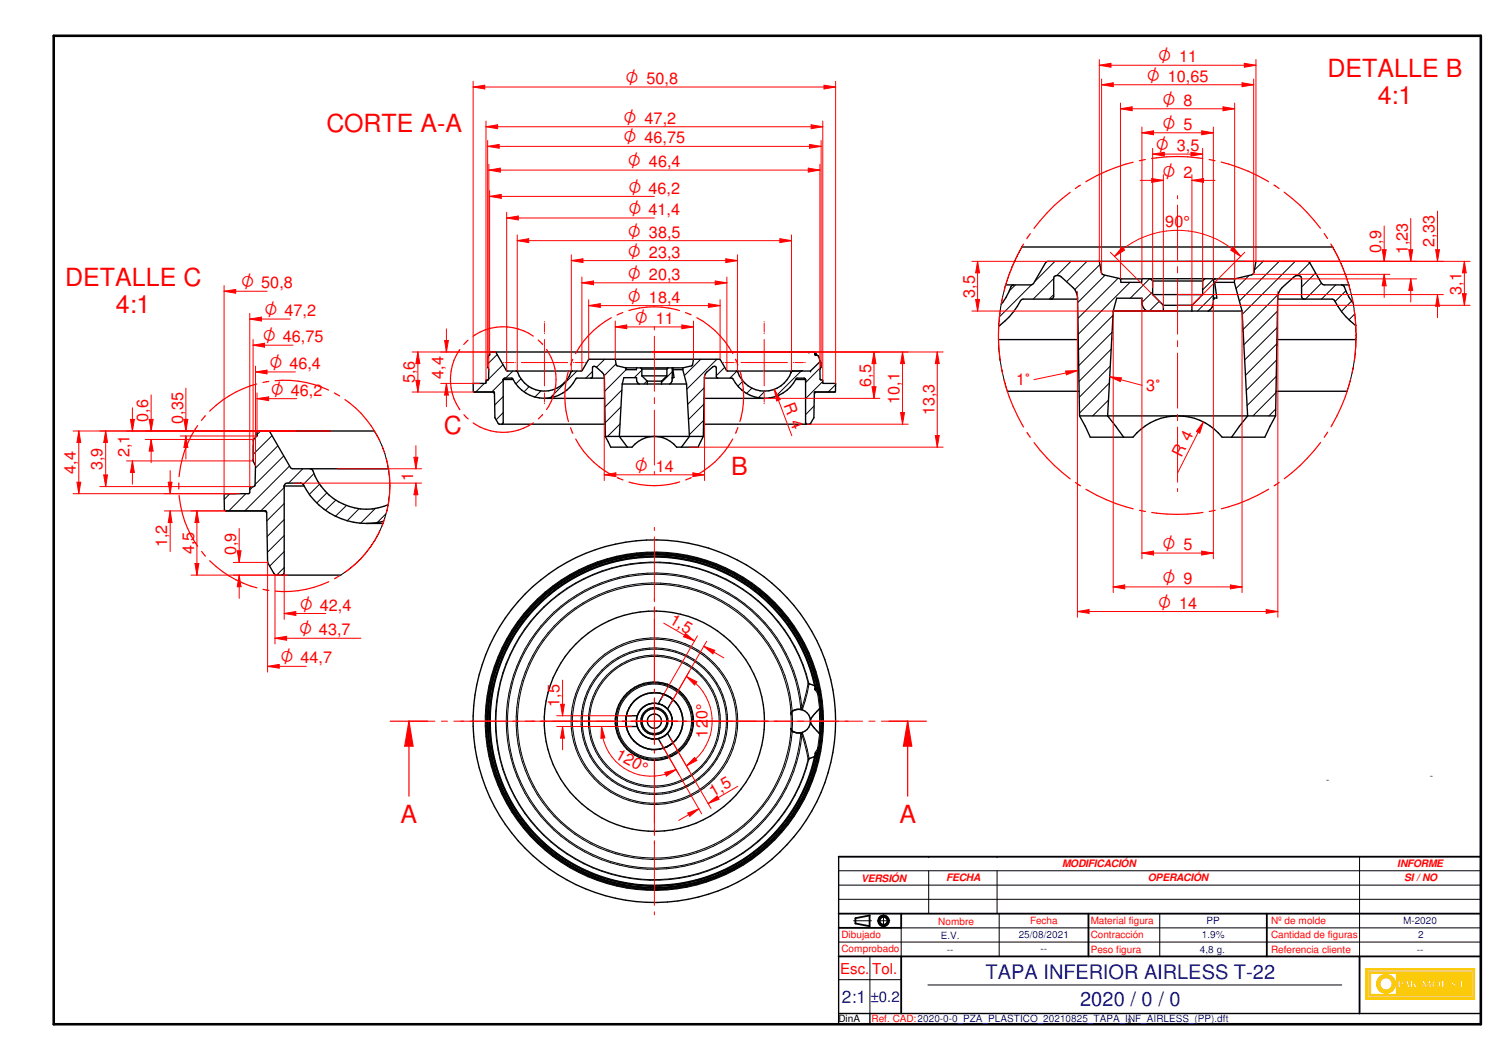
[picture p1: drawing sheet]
<svg xmlns="http://www.w3.org/2000/svg" width="420mm" height="297mm" viewBox="0 0 420 297" stroke-linecap="round" stroke-linejoin="round" font-family="sans-serif">
<path d="M15.1 10h400v277h-400z" fill="none" stroke="#000" stroke-width=".72"/>
<g fill="none" stroke="#000" stroke-width=".51">
<path d="M235.1 256h180M239.8 257.3v1.5M243.7 256.5v3M355.1 256v12M235.1 268h180M235.1 260h17.5M381.1 268v16"/>
<circle cx="247.7" cy="258" r="1.51"/>
<circle cx="247.7" cy="258.1" r="1.12"/>
</g>
<path d="M235.1 240.1v46.9h180v-46.9M235.1 284h180M243.8 284v3" fill="none" stroke="#000" stroke-width=".38"/>
<g fill="none" stroke="#000" stroke-width=".28">
<path d="M235.1 252h180M239.3 258h5M245.9 258h3.5M247.6 256.3v3.5M260.3 244v12M279.5 244v12M280.1 256v12M325.1 256v12M381.1 240.1v27.9M235.1 274.5h17.5M235.1 264h180M252.6 260v8"/>
<path d="M260.1 276h116"/>
</g>
<g fill="#faca0a">
<path d="M382.8 271.4v8.6h30.5v-8.6zM383.2 271.9h29.7v7.7h-29.7z" fill-rule="evenodd"/>
<path d="M383.7 272.3v6.8h28.7v-6.8zM408.2 276.5a.3 .3 0 0 1 .6 0 .3 .3 0 0 1-.6 0zM409.3 274.7h.6v1.9h.8v.2h-1.4zM411 276.4l.3-.1 .1 .4-.4 .1zM384.2 272.8h7.2v5.8h-7.2zM391.9 274.7h.9a.67 .67 0 0 1 .7 .9 .67 .67 0 0 1-1 .4v.8h-.6zM394.1 274.7h.5l.6 2.1h-.6l-.1-.4h-.6l-.2 .4h-.2zM395.3 274.7h.6v1l.8-1h.2l-.5 .7 .8 1.4h-.7l-.4-.9-.2 .9h-.6zM397.3 275.6h.7v.2h-.7zM398.8 274.7h.3l.7 1.4 .8-1.4h.3l.3 2.1h-.7v-1.3l-.7 1.3h-.2l-.7-1.2v1.2h-.5zM401.6 275.2a1.22 1.22 0 0 1 1.8-.3 1.22 1.22 0 0 1 0 1.8 1.22 1.22 0 0 1-1.8-.3l-.2-.4zM404.1 274.7h.6v1.9h.8v.2h-1.4zM406.7 275a.74 .74 0 0 1 .8-.3 .74 .74 0 0 1 .5 .6l-.2 .1a.37 .37 0 0 0-.3-.5 .37 .37 0 0 0-.4 .4l.3 .1a.73 .73 0 0 1 .7 .8 .73 .73 0 0 1-.8 .7 .73 .73 0 0 1-.7-.8h.3a.37 .37 0 0 0 .2 .5 .37 .37 0 0 0 .5-.3l-.2-.2a.75 .75 0 0 1-.7-1.1z" fill-rule="evenodd"/>
</g>
<g fill="none" stroke="#faca0a" stroke-width=".28">
<path d="M391.9 274.7h.9a.6 .6 0 0 1 .7 .5 .6 .6 0 0 1-.6 .7l-.4 .1v.8h-.6zM392.7 276h.1M394.1 274.7h.5l.6 2.1h-.6l-.1-.4h-.6l-.2 .4h-.2zM395.3 274.7h.6v1l.8-1h.2l-.5 .7 .8 1.4h-.7l-.4-.9-.2 .9h-.6zM398.8 274.7h.3l.7 1.4 .8-1.4h.3l.3 2.1h-.7v-1.3l-.7 1.3h-.2l-.7-1.2v1.2h-.5zM406.9 276.3h.1M406.9 276.2v-.1h-.3a.73 .73 0 0 0 .5 .7 .73 .73 0 0 0 .8-.2M406.9 276.3l.1 .3h.3M407.3 276.6h.1M407.4 274.7h.1M407.4 275.4l-.3-.1a.37 .37 0 0 1 .4-.4 .37 .37 0 0 1 .3 .5l.2-.1v-.2a.73 .73 0 0 0-.8-.4 .73 .73 0 0 0-.6 .6l.2 .5 .9 .6M407.4 275.5h.1"/>
<path d="M407.4 275.5a.72 .72 0 0 1 .6 .4 .72 .72 0 0 1-.1 .7M407.7 276.4h.1M407.7 276.4l-.4 .2M407.9 276.6h.1"/>
<circle cx="402.7" cy="275.8" r="1.17"/>
</g>
<path d="M386.4 274.1a2.68 2.68 0 0 1 2.9-.9 2.68 2.68 0 0 1 1.8 2.4h-.9a1.72 1.72 0 0 0-2.6-1.4 1.72 1.72 0 0 0 0 3 1.72 1.72 0 0 0 2.6-1.4h.9a2.66 2.66 0 0 1-3.5 2.4 2.66 2.66 0 0 1-1.2-4.1z" fill-rule="evenodd" fill="#faca0a"/>
<path d="M386.6 273.9a2.68 2.68 0 0 1 2.8-.7 2.68 2.68 0 0 1 1.7 2.4h-.9a1.74 1.74 0 0 0-2.6-1.4 1.74 1.74 0 0 0 0 3 1.74 1.74 0 0 0 2.6-1.4h.9a2.66 2.66 0 0 1-3.7 2.3 2.66 2.66 0 0 1-.8-4.2z" fill="none" stroke="#faca0a" stroke-width=".28"/>
<path d="M392.5 275a.41 .41 0 0 1 .4 .4 .41 .41 0 0 1-.4 .4z" fill-rule="evenodd" fill="#faca0a"/>
<path d="M392.5 275a.41 .41 0 0 1 .4 .4 .41 .41 0 0 1-.4 .4z" fill="none" stroke="#faca0a" stroke-width=".28"/>
<path d="M394.2 275.3l.2 .8h-.5z" fill="#faca0a"/>
<path d="M394.2 275.3l.2 .8h-.5z" fill="none" stroke="#faca0a" stroke-width=".28"/>
<path d="M402.2 275.2a.76 .76 0 0 1 1 .1 .76 .76 0 0 1-.2 1.1 .61 .61 0 0 1-.7 .2 .61 .61 0 0 1-.3-.8z" fill-rule="evenodd" fill="#faca0a"/>
<path d="M382.8 271.4h30.5v8.6h-30.5zM383.2 271.9h29.7v7.7h-29.7zM383.7 272.3h28.7v6.8h-28.7zM384.2 272.8h7.2v5.8h-7.2zM397.3 275.6h.7v.2h-.7zM402.3 275a.79 .79 0 0 1 .9 .8 .79 .79 0 0 1-.9 .8 1.04 1.04 0 0 1 0-1.6zM404.1 274.7h.6v1.9h.8v.2h-1.4zM408.3 276.4a.27 .27 0 0 1 .4 0 .27 .27 0 0 1-.2 .4zM409.3 274.7h.6v1.9h.8v.2h-1.4zM411 276.4l.3-.1 .1 .4-.4 .1z" fill="none" stroke="#faca0a" stroke-width=".28"/>
<path d="M235.1 240.1h180M239.8 258.8l3.9 .7M243.7 256.5l-3.9 .8M252.6 256v4M305.1 256v12M252.6 268v16" fill="none" stroke="#000" stroke-width=".51"/>
<g fill="none" stroke="#000" stroke-width=".28">
<path d="M164.9 158.7l-5.1 2.5M195.3 156.4l5.3 1.8M195.3 156.4a47.7 47.7 0 0 0-30.4 2.3M200.6 158.2a47.2 47.2 0 0 1 27 27.3M146.9 172.1a47.3 47.3 0 0 0 3.9 64.1M150.8 168l-3.9 4.1M150.8 168l-3.8 4.1M151.1 169.4a45.9 45.9 0 0 1 77.2 22.7l-1.6-.6a44.6 44.6 0 0 0-68.6-26.1 44.6 44.6 0 0 0 0 73.4 44.6 44.6 0 0 0 68.6-26.1l1.6-.6a45.9 45.9 0 0 1-67.1 30.2 45.9 45.9 0 0 1-10.1-72.9zM159.8 161.2a45.4 45.4 0 0 0-9 6.8M224.4 198.3a41.2 41.2 0 0 0-62.6-31.2 41.2 41.2 0 0 0 0 70 41.2 41.2 0 0 0 62.6-31.3M224.4 198.3l.2 .5M224.4 198.3h.4"/>
<path d="M224.8 198.3v.5M224.8 198.3l1.7-6.9a44.4 44.4 0 0 0-68.3-25.8 44.4 44.4 0 0 0 0 73 44.4 44.4 0 0 0 68.3-25.8l-1.7-6.9M224.8 198.3a41.5 41.5 0 0 0-63.2-31.5 41.5 41.5 0 0 0 0 70.6 41.5 41.5 0 0 0 63.2-31.5M227.6 185.5l1.7 5.4M228.2 192.2h.1M228.2 192.2l-1.4-.6-.5 2.5-1.4 4.7M228.3 192.1l-.1 .1M228.4 193l.7 1.4M228.5 192.1a46.2 46.2 0 0 0-71.1-28.1 46.2 46.2 0 0 0 .2 76.4 46.2 46.2 0 0 0 70.9-28.4M228.5 192.1l.2 .6-.3 .2-.1-.7M228.5 192.1l-.2 .1M228.8 193.2l.6 1"/>
<path d="M229.1 194.4l.1 .2M229.2 194.6l.5 4M229.3 190.9a47 47 0 0 1 0 22.4M229.4 194.2a46.6 46.6 0 0 0-71.5-31.1 46.6 46.6 0 0 0 0 78 46.6 46.6 0 0 0 71.5-31.1M229.4 194.2l.1 .3M229.4 194.2l-.3 .2M229.5 194.5a46.7 46.7 0 0 0-71.6-31.6 46.7 46.7 0 0 0 0 78.3 46.7 46.7 0 0 0 71.6-31.6M229.5 194.5l.5 4.3 .2 3.3M229.5 194.5l-.3 .1M229.6 198.7l-2.2 2.4-.3 .8M229.6 198.7v.1M229.6 198.8v6.6"/>
<path d="M229.6 198.8l-.7 .7a4.4 4.4 0 0 0-1.7 2.6l.4 1 2 2.3M229.7 198.6l-.1 .1M229.7 198.6v.2M222 204.9a38.7 38.7 0 0 0-51.7-39.2 38.7 38.7 0 0 0-15.1 63.1 38.7 38.7 0 0 0 63.9-11.5 38.7 38.7 0 0 0 3-12.4M224.4 205.8l.4 .1M224.6 205.3l-.2 .5M224.9 205.4l-.1 .5M224.9 205.4l1.4 4.7 .5 2.4 1.5-.5 .2-1.2 .6-1M227.1 202.3l.8 1.4 1.7 1.8M227.6 218.7a47.4 47.4 0 0 1-6.8 12.3M229.1 209.8l.3 .2M229.2 209.5l-.1 .3"/>
<path d="M229.2 209.5l.3 .1M229.3 213.3l-1.7 5.4M229.4 210l-.6 .9M229.5 209.6l-.1 .4M229.6 205.5l.1 .1M229.6 205.4v.1M229.7 205.4v.2M229.7 205.6l-.5 3.9M230.2 202.1l-.2 3.3-.5 4.2M148.8 234.2l2 2M150.8 236.2l4.3 3.7M155.1 239.9l4.7 3.1 2.5 1.3"/>
<path d="M212.8 239l-2.2 1.7-4.8 3M217 235.2l-4.2 3.8M220.8 231l-3.8 4.2M162.3 244.3a47.1 47.1 0 0 0 38.3 1.7M200.6 246l-2.6 1M205.8 243.7l-5.2 2.3M235.1 248h180M235.1 244h180M235.1 240h180M260.3 240.1h.1M279.5 240.1h.1M243.8 268v16"/>
<path d="M252.6 260h162.5"/>
<circle cx="183.4" cy="202.1" r="18.2"/>
<circle cx="183.4" cy="202.1" r="38.4"/>
<circle cx="183.4" cy="202.1" r="18.5"/>
<circle cx="183.4" cy="202.1" r="46.7"/>
<circle cx="183.4" cy="202.1" r="20.5"/>
<circle cx="183.4" cy="202.1" r="47"/>
<circle cx="183.4" cy="202.1" r="10.4"/>
<circle cx="183.4" cy="202.1" r="20.2"/>
<circle cx="183.4" cy="202.1" r="23"/>
<circle cx="183.4" cy="202.1" r="47.4"/>
<circle cx="183.4" cy="202.1" r="10.7"/>
<circle cx="183.4" cy="202.1" r="23.3"/>
</g>
<g fill="none" stroke="#000" stroke-width=".38">
<path d="M173.9 156.9a46.5 46.5 0 0 0-10.5 3.6M173.9 156.9l-5.4 1.5M176.6 156.4l-2.7 .5M176.6 156.4a47.1 47.1 0 0 1 14 .1M182.2 155.9l-5.6 .5M190.6 156.5a45.7 45.7 0 0 1 18.2 6.9M190.6 156.5l2.8 .5M201.3 159.5l2.6 1.2 4.8 2.7M146.3 174.6l-3.1 4.7-1.3 2.5M154 166.5a45.2 45.2 0 0 0-12.1 15.3M156.2 164.8l-4.4 3.6M163.3 160.5l-2.5 1.3-4.7 3"/>
<path d="M163.4 160.5l-5 2.7-2.2 1.6M208.7 163.4l4.5 3.4M211 165.1l2.2 1.7M213.2 166.8l2.1 1.9M215.3 168.7l3.8 4.1M217.2 170.6l1.9 2.2M219.1 172.8l3.3 4.5M219.1 172.8l1.7 2.2M222.4 177.3l2.7 4.9M223.8 179.7l1.3 2.5M137.7 195.1a46.3 46.3 0 0 0-.3 11.2M138.9 189.7l-1.2 5.5"/>
<path d="M138.9 189.7l-.7 2.7M139.8 187l-.9 2.7M141.9 181.8l-2.1 5.2M176.9 197.4a7.7 7.7 0 0 0-1.3 6.2M176.9 197.5l-1 2-.3 1.1M177.7 196.6l-.8 .9M180.5 194.7a8.9 8.9 0 0 0-3.6 2.7M180.5 194.6l-2 1.2M182.7 194.2l-2.2 .5M182.7 194.2h2.2M182.7 194.1l-2.2 .5M183.8 194.1l1.1 .2"/>
<path d="M184.5 197.2a5 5 0 0 0-5.9 3.4M184.5 197.2l1.9 .8 .7 .7M184.9 194.3l1.1 .3M184.9 194.2l1.1 .3M186 194.6l.9 .3M186 194.6l-1.5 2.6M186 194.5l1.9 .9 .7 .6M186 194.5l1 .4M186.9 194.9l1.7 1.2M187.1 198.7l1 1.5 .3 1M188.6 196.1l.8 .8M188.6 196l.9 .8 1.2 2"/>
<path d="M188.6 196.1l-1.5 2.6M190.2 197.7a9.2 9.2 0 0 1 1.2 4.4M191.1 199.8l.3 2.3-.1 1.1M222 199.3a3.3 3.3 0 0 1 5.2 2.8 3.3 3.3 0 0 1-5.2 2.8M222 199.3v.1M222.1 199.3l-.4 .8M224.9 198.8h-.3a3.1 3.1 0 0 0-2.5 .5M225.1 182.2a44.9 44.9 0 0 1 3.6 10.6M225.1 182.2a50.8 50.8 0 0 1 3.6 10.5M226.5 191.4l.3 .2M228.7 192.8l.1 .4-.3 .1M228.7 192.7v.1"/>
<path d="M228.7 193l-.2 .1M137.4 206.3l.8 5.5M138.2 211.8a45.2 45.2 0 0 0 6.5 15.4M175.5 203.6l.8 2.1 .6 1M175.6 203.6l.7 2.1M175.6 203.6h3M175.6 200.6h3M175.6 200.6l-.1 2M176.9 206.7a8 8 0 0 0 10.1 2.6M176.9 206.7a7.9 7.9 0 0 0 9.1 2.9M178.6 203.6a5 5 0 0 0 5.9 3.4M178.6 200.6l-.2 1 .2 2"/>
<path d="M184.5 207l1.5 2.6M186.9 209.2l-.9 .4M187.1 205.5l1.5 2.6M187.1 205.5l-.7 .7-1.9 .8M188.3 201.2v1.8M188.3 201.2a5 5 0 0 0-7.6-3.3 5 5 0 0 0 0 8.3 5 5 0 0 0 7.6-3.2M188.4 203l-.7 1.8-.6 .7M188.6 208.2l-1.6 1.1M188.6 208.1l-1.7 1.1M190.7 205.4l-1.3 1.9-.8 .8M190.7 205.4l-1.2 1.9-.9 .9M191.1 204.3l-.4 1.1"/>
<path d="M191.3 203.2l-.6 2.2M221.7 204.1l.1 .4M221.8 204.5l.1 .2M221.9 204.7a3.6 3.6 0 0 0 3 .7M226.8 212.5l-.3 .3M228.3 212v.1M228.5 211.1l.2 .1M228.5 210.8l.3 .1-.1 .3M228.7 211.4a46.1 46.1 0 0 1-40.9 36.7M228.7 211.4l-.2 .6M228.7 211.2v.2M144.7 227.2l1.6 2.3 3.5 4.3"/>
<path d="M144.7 227.2l3.3 4.6 1.8 2M149.8 233.8l4.2 3.9M154 237.7l2.2 1.7M156.2 239.4l4.7 3M160.9 242.4a46.1 46.1 0 0 0 24.2 5.8M187.9 248.1l-2.9 .1"/>
<circle cx="183.4" cy="202.1" r="2"/>
<circle cx="183.4" cy="202.1" r="11"/>
<circle cx="183.4" cy="202.1" r="46.7"/>
<circle cx="183.4" cy="202.1" r="50.8"/>
<circle cx="183.4" cy="202.1" r="30.9"/>
<circle cx="183.4" cy="202.1" r="3.8"/>
<circle cx="183.4" cy="202.1" r="3.5"/>
</g>
<g fill="#000">
<circle cx="186" cy="194.5" r=".19"/>
<circle cx="188.6" cy="196" r=".19"/>
<circle cx="226.7" cy="191.5" r=".19"/>
<circle cx="228.4" cy="193" r=".19"/>
<circle cx="228.5" cy="193" r=".19"/>
<circle cx="228.5" cy="192.9" r=".19"/>
<circle cx="228.6" cy="192.9" r=".19"/>
<circle cx="228.7" cy="192.8" r=".19"/>
<circle cx="228.7" cy="193" r=".19"/>
<circle cx="228.7" cy="192.9" r=".19"/>
<circle cx="175.5" cy="200.6" r=".19"/>
<circle cx="175.5" cy="203.6" r=".19"/>
<circle cx="186" cy="209.6" r=".19"/>
<circle cx="188.6" cy="208.2" r=".19"/>
<circle cx="221.7" cy="204.1" r=".19"/>
<circle cx="221.7" cy="200.1" r=".19"/>
<circle cx="222" cy="204.9" r=".19"/>
<circle cx="226.7" cy="212.6" r=".19"/>
<circle cx="228.3" cy="212" r=".19"/>
<circle cx="228.4" cy="212" r=".19"/>
<circle cx="228.5" cy="212" r=".19"/>
<circle cx="228.7" cy="211.4" r=".19"/>
</g>
<g fill="none" stroke="#f00" stroke-width=".28">
<path d="M183.4 147.8v.9M183.4 150.5v17.7M183.4 170.1v1.6M183.4 173.5v17.8M183.4 193.1v.9M183.4 195.6v13M114.6 202.1h7.3M123.7 202.1h1.7M127.2 202.1h114.6M183.4 210.2v.8M183.4 212.9v17.7M243.5 202.1h1.8"/>
<path d="M247 202.1h7.4M183.4 232.4v1.7M183.4 235.9v17.8M183.4 255.5v.9"/>
</g>
<path d="M119.9 202.1h-5.3v21M249.2 202.1h5.2" fill="none" stroke="#f00" stroke-width=".34"/>
<path d="M114.6 202.1l1.2 7h-2.4z" fill="#f00"/>
<path d="M114.6 202.1l1.2 7h-2.4zM254.4 202.1v21" fill="none" stroke="#f00" stroke-width=".34"/>
<path d="M254.4 202.1l1.2 7h-2.4z" fill="#f00"/>
<path d="M109.4 202.1h5.2M254.4 202.1l1.2 7h-2.4zM254.4 202.1h5.3" fill="none" stroke="#f00" stroke-width=".34"/>
<g fill="none" stroke="#000" stroke-width=".28">
<path d="M139.4 99.4l-2.7 2.6M135.8 107.4l-2.5 2.5M136.8 106.5l-.6 .5M141 102.2l-4.1 4.1M141 106.6l-3.2 3.3M141 111.1l-2.4 2.4M141 115.6l-1.9 2M143.8 104l-2.1 2M146 106.1l-1.4 1.5M148.3 108.3l-1.4 1.5M151.6 109.6l-1.7 1.7M161.7 104l-7.5 7.5"/>
<path d="M166.1 104.1l-1.9 1.9M169.5 100.7l-2.3 2.2M172.7 102l-3.4 3.3M173.8 118.8l-3.5 3.5M174 114l-4.4 4.5M174.3 109.3l-4.8 4.8M175.5 103.6l-6.1 6.1M179.9 103.7l-2.1 2.1M181.3 106.8l-.8 .8M188.5 104.1l-3.1 3.1M196.4 100.7l-4.6 4.6M197.2 117.8l-4 4"/>
<path d="M197.3 113.2l-4.3 4.4M197.4 108.7l-4.7 4.6M200.9 100.7l-8.4 8.4M203.1 102.9l-2.3 2.4M206.5 104l-1.9 2M208.2 106.8l-1.4 1.4M210.8 108.8l-1.5 1.4M214.4 109.6l-1.8 1.9M224.6 104l-7.2 7.1M228.2 113.8l-2.4 2.4M230.1 102.9l-4.3 4.3M230.6 106.9l-4.8 4.8"/>
<path d="M234.2 107.8l-2.1 2.1"/>
</g>
<g fill="none" stroke="#000" stroke-width=".38">
<path d="M138.8 98.6l3.1 5.2 .3 .2h20.7l.3-.2 1.7-3 .4-.1h36.3l.3 .1 1.7 3 .4 .2h23.1M226.8 98.7l-.3 .1M228.5 99.2h.1M228.5 99.3l.3 .1M228.6 99.2l-.3-.6-91 .1a1.21 1.21 0 0 1-.6 1.3v2.7l.3 .8-.1 2.9-.6 .1-.1 .8-.2 .1h-3.4l.1 2.2 .1 .3h5.7l.2 7.1 1.1 1.8 29.8 .1M228.7 99.3l.8 .6 .4 1.5M141 106.3l.4-.3h2.2a10.1 10.1 0 0 0 9 5.6M141 106.3h2.8M141 106.3v12.1l-.3 .5M144.7 104h.2a8 8 0 0 0 7.7 5.6 8 8 0 0 0 7.6-5.6h.2M152.6 111.6h16.9M165.6 106l.5-.4v-2.6v-.2l.6-.1a6.2 6.2 0 0 1 2.6 2.5l.4 17.1"/>
<path d="M169.4 106h-7.9a10.1 10.1 0 0 1-8.9 5.6M172.5 100.7l.3 1.7 2.6 .7M174.4 107.6h18M174.4 107.6l-.8 14.7 2.2 3M174.4 107.6l.5-1.8h3.5a1.66 1.66 0 0 0 .7 1.8M175.4 103.1h16M175.4 103.1l.1 .5h2.9v-.5M179.6 103.1l.3 .3M179.9 103.4h7M179.9 105.3h7M179.9 103.4v1.9M179.9 105.3l1.5 1.5"/>
<path d="M181.4 106.8h4M181.4 106.8v.8M185.4 106.8v.8M186.9 105.3l-1.5 1.5M186.9 103.4v1.9M187.2 103.1l-.3 .3M188.4 103.1l.1 .5M188.5 103.6h2.9M188.5 103.6l-.1 2.5a1.45 1.45 0 0 1-.7 1.5M188.6 103.6l.3 2.2h-.5M191.4 103.6l1 4M191.4 103.1v.5"/>
<path d="M192.4 107.6l.8 14.7-2.2 3M194.4 100.7l-.4 1.7-2.6 .7M197.3 111.6h17M197.4 106h7.9a10.1 10.1 0 0 0 9 5.6M201.2 106l-.4-.4v-2.6l-.2-.2-.5-.1a5.4 5.4 0 0 0-2.6 2.5l-.4 17.1M206.4 104h.2a8 8 0 0 0 7.5 5.6 8 8 0 0 0 7.7-5.4M222.2 104l-.5 .2 .4-.2-.2 .1M223 106.3h2.8M224.9 103.9l-.3 .1M225.8 106.3l-.4-.3h-2.1a10.1 10.1 0 0 1-9 5.6M225.8 106.3v12.1l.4 .5M229.9 101.4l.2 .1a2.06 2.06 0 0 1-.2 1.8v3.1l.7 .1v.8l.2 .1h3.4v2.2l-.2 .3h-5.7l-.2 7.1-1 1.8-29.9 .1"/>
<path d="M229.9 101.4l-2.7 2.5M169.7 122.3l1.5 3h6a8 8 0 0 1 12.4 0h6.1l1.4-3M169.7 122.3h27.4"/>
</g>
<g fill="#000">
<circle cx="137.2" cy="99.3" r=".19"/>
<circle cx="226.7" cy="98.6" r=".19"/>
<circle cx="228.4" cy="99.1" r=".19"/>
<circle cx="228.5" cy="99.1" r=".19"/>
<circle cx="228.6" cy="99.1" r=".19"/>
<circle cx="228.6" cy="99.2" r=".19"/>
<circle cx="228.7" cy="99.3" r=".19"/>
<circle cx="228.7" cy="99.2" r=".19"/>
<circle cx="228.7" cy="99.4" r=".19"/>
<circle cx="138.4" cy="109.9" r=".19"/>
<circle cx="141" cy="106.3" r=".19"/>
<circle cx="175.4" cy="103.1" r=".19"/>
<circle cx="188.5" cy="105.8" r=".19"/>
<circle cx="188.6" cy="103.1" r=".19"/>
<circle cx="221.7" cy="104.2" r=".19"/>
<circle cx="225.8" cy="106.3" r=".19"/>
<circle cx="227.2" cy="103.9" r=".19"/>
<circle cx="228.5" cy="109.9" r=".19"/>
</g>
<g fill="none" stroke="#f00" stroke-width=".28">
<path d="M132.6 22.8v84.6M132.6 24.4l3.3-.5v1zM234.2 22.8v84.6M183.4 91.6v.9M183.4 94.2v15.4M183.4 111.4v1.7M183.4 114.9v15.4M183.4 132.1v.9M183.4 167.7v.9M183.4 170.4v20.9M183.4 193.1v.9M183.4 195.6v13"/>
<path d="M149 202.1h.9M151.7 202.1h21M174.4 202.1h.9M176.9 202.1h13M183.4 210.2v.8M183.4 212.9v20.9M191.5 202.1h.9M194.2 202.1h20.9M216.9 202.1h.9M183.4 235.6v.8"/>
</g>
<path d="M132.6 24.4l3.3-.5v1z" fill="#f00"/>
<path d="M231 23.9l3.2 .5-3.2 .5z" fill="none" stroke="#f00" stroke-width=".28"/>
<path d="M231 23.9l3.2 .5-3.2 .5z" fill="#f00"/>
<path d="M132.6 24.4h101.6M136.2 33.9v72.7M136.2 35.5l3.3-.5v1.1zM230.6 33.9v72.7" fill="none" stroke="#f00" stroke-width=".28"/>
<path d="M136.2 35.5l3.3-.5v1.1z" fill="#f00"/>
<path d="M227.4 35l3.2 .5-3.2 .6z" fill="none" stroke="#f00" stroke-width=".28"/>
<path d="M227.4 35l3.2 .5-3.2 .6z" fill="#f00"/>
<path d="M136.2 35.5h94.4M136.7 39.4v63.3M230.2 39.4v63.3M136.7 41l3.2-.5v1z" fill="none" stroke="#f00" stroke-width=".28"/>
<path d="M136.7 41l3.2-.5v1z" fill="#f00"/>
<path d="M226.9 40.5l3.3 .5-3.3 .5z" fill="none" stroke="#f00" stroke-width=".28"/>
<path d="M226.9 40.5l3.3 .5-3.3 .5z" fill="#f00"/>
<path d="M136.7 41h93.5M137 46.1v57.4M137 47.7l3.2-.6v1.1zM229.8 46.1v57.4" fill="none" stroke="#f00" stroke-width=".28"/>
<path d="M137 47.7l3.2-.6v1.1z" fill="#f00"/>
<path d="M226.6 47.1l3.2 .6-3.2 .5z" fill="none" stroke="#f00" stroke-width=".28"/>
<path d="M226.6 47.1l3.2 .6-3.2 .5z" fill="#f00"/>
<path d="M137 47.7h92.8M137.2 53.4v45.5M137.2 55l3.3-.5v1.1z" fill="none" stroke="#f00" stroke-width=".28"/>
<path d="M137.2 55l3.3-.5v1.1z" fill="#f00"/>
<g fill="none" stroke="#f00" stroke-width=".28">
<path d="M137.2 55h46.2M142 59.5v44.5M142 61.1l3.3-.6v1.1zM152.6 90.1v.2M152.6 90.6v2.4M152.6 93.4v.1M152.6 95.1v13M214.2 90.1v.2M214.2 90.6v2.4M214.2 93.4v.1M214.2 95.1v13M141.1 101.6h.2"/>
<path d="M141.6 101.6h2.4M144.4 101.6h.1M146.1 101.6h13M152.6 109.7v.2M152.6 110.2v2.4M152.6 112.9v.2M160.7 101.6h.2M161.2 101.6h2.4M163.9 101.6h.2M202.7 101.6h.2M203.2 101.6h2.4M206 101.6h.1"/>
<path d="M207.7 101.6h13M214.2 109.7v.2M214.2 110.2v2.4M214.2 112.9v.2M222.3 101.6h.2M222.8 101.6h2.4M225.5 101.6h.2"/>
</g>
<path d="M142 61.1l3.3-.6v1.1z" fill="#f00"/>
<path d="M142 61.1h41.4M145 65.8v38.2M145 67.4l3.2-.5v1.1zM221.9 65.8v38.2" fill="none" stroke="#f00" stroke-width=".28"/>
<path d="M145 67.4l3.2-.5v1.1z" fill="#f00"/>
<path d="M218.6 66.9l3.3 .5-3.3 .6z" fill="none" stroke="#f00" stroke-width=".28"/>
<path d="M218.6 66.9l3.3 .5-3.3 .6z" fill="#f00"/>
<path d="M145 67.4h76.9M160.1 71.4v32.6M160.1 73l3.3-.5v1.1zM206.7 71.4v32.6" fill="none" stroke="#f00" stroke-width=".28"/>
<path d="M160.1 73l3.3-.5v1.1z" fill="#f00"/>
<path d="M203.4 72.5l3.3 .5-3.3 .6z" fill="none" stroke="#f00" stroke-width=".28"/>
<path d="M203.4 72.5l3.3 .5-3.3 .6z" fill="#f00"/>
<path d="M160.1 73h46.6M163.1 77.6v26.4M163.1 79.2l3.3-.5v1.1zM203.7 77.6v26.4" fill="none" stroke="#f00" stroke-width=".28"/>
<path d="M163.1 79.2l3.3-.5v1.1z" fill="#f00"/>
<path d="M200.5 78.7l3.2 .5-3.2 .6z" fill="none" stroke="#f00" stroke-width=".28"/>
<path d="M200.5 78.7l3.2 .5-3.2 .6z" fill="#f00"/>
<path d="M163.1 79.2h40.6M165 84v16.7M165 85.6l3.3-.5v1zM201.8 84v16.7" fill="none" stroke="#f00" stroke-width=".28"/>
<path d="M165 85.6l3.3-.5v1z" fill="#f00"/>
<path d="M198.6 85.1l3.2 .5-3.2 .5z" fill="none" stroke="#f00" stroke-width=".28"/>
<path d="M198.6 85.1l3.2 .5-3.2 .5z" fill="#f00"/>
<path d="M165 85.6h36.8M172.5 90v10.7M172.5 91.6l3.2-.5v1zM194.4 90v10.7" fill="none" stroke="#f00" stroke-width=".28"/>
<path d="M172.5 91.6l3.2-.5v1z" fill="#f00"/>
<path d="M191.1 91.1l3.3 .5-3.3 .5z" fill="none" stroke="#f00" stroke-width=".28"/>
<path d="M191.1 91.1l3.3 .5-3.3 .5z" fill="#f00"/>
<path d="M172.5 91.6h21.9M182.8 98.6h81.6M262.7 98.6l.6 3.3h-1.1zM193.3 125.3h71.1" fill="none" stroke="#f00" stroke-width=".28"/>
<path d="M262.7 98.6l.6 3.3h-1.1z" fill="#f00"/>
<path d="M262.2 122h1.1l-.6 3.3z" fill="none" stroke="#f00" stroke-width=".28"/>
<path d="M262.2 122h1.1l-.6 3.3z" fill="#f00"/>
<path d="M182.8 98.6h71.8M253 98.6l.5 3.3h-1.1zM262.7 98.6v26.7M226.2 118.9h28.4" fill="none" stroke="#f00" stroke-width=".28"/>
<path d="M253 98.6l.5 3.3h-1.1z" fill="#f00"/>
<path d="M252.4 115.6h1.1l-.5 3.3z" fill="none" stroke="#f00" stroke-width=".28"/>
<path d="M252.4 115.6h1.1l-.5 3.3z" fill="#f00"/>
<path d="M182.8 98.6h63.8M245 98.6l.5 3.3h-1.1zM253 98.6v20.3M214.3 111.6h32.3" fill="none" stroke="#f00" stroke-width=".28"/>
<path d="M245 98.6l.5 3.3h-1.1z" fill="#f00"/>
<path d="M244.4 108.4h1.1l-.5 3.2z" fill="none" stroke="#f00" stroke-width=".28"/>
<path d="M244.4 108.4h1.1l-.5 3.2z" fill="#f00"/>
<path d="M115.5 98.6h23.3M117.1 98.6l.6 3.3h-1.1zM245 98.6v13M115.5 109.9h17.3" fill="none" stroke="#f00" stroke-width=".28"/>
<path d="M117.1 98.6l.6 3.3h-1.1z" fill="#f00"/>
<path d="M116.6 106.6h1.1l-.6 3.3z" fill="none" stroke="#f00" stroke-width=".28"/>
<path d="M116.6 106.6h1.1l-.6 3.3z" fill="#f00"/>
<path d="M117.1 98.6v11.3M123.5 98.6h15.3M124.6 95.4h1.1l-.6 3.2zM123.5 107.4h10.8" fill="none" stroke="#f00" stroke-width=".28"/>
<path d="M124.6 95.4h1.1l-.6 3.2z" fill="#f00"/>
<path d="M125.1 107.4l.6 3.3h-1.1z" fill="none" stroke="#f00" stroke-width=".28"/>
<path d="M125.1 107.4l.6 3.3h-1.1z" fill="#f00"/>
<path d="M125.1 92.2v6.4M125.1 107.4v6.6M169.4 104.9v29.8M197.5 104.9v29.8M169.4 133.1l3.2-.6v1.1z" fill="none" stroke="#f00" stroke-width=".28"/>
<path d="M169.4 133.1l3.2-.6v1.1z" fill="#f00"/>
<path d="M194.2 132.5l3.3 .6-3.3 .5z" fill="none" stroke="#f00" stroke-width=".28"/>
<path d="M194.2 132.5l3.3 .6-3.3 .5z" fill="#f00"/>
<g fill="none" stroke="#f00" stroke-width=".28">
<path d="M308.1 16.7v56.5M308.1 18.3l3.3-.6v1.1zM352 16.7v56.5M330.1 54.8v.9M330.1 57.5v15.4M330.1 74.7v1.8M330.1 78.2v15.4M330.1 95.5v1.7M330.1 98.9v15.5M330.1 116.2v1.7M330.1 119.7v15.4M169.4 133.1h28.1"/>
<path d="M330.1 136.9v.9"/>
</g>
<g fill="none" stroke="#f00" stroke-width=".34">
<path d="M300 53.9a47 47 0 0 0-10.2 10.1M302.8 51.9l-1.4 .9M317.6 45.5a46.8 46.8 0 0 0-13.2 5.4M321 44.7l-1.6 .3M322.8 44.4a47.1 47.1 0 0 1 14.3 0M338.9 44.7l1.7 .3M342.3 45.4a47 47 0 0 1 13.2 5.5M357.1 51.9l1.4 .9M359.9 53.8a47.2 47.2 0 0 1 10.2 10.2M286.9 68.4a50.4 50.4 0 0 0-5.5 13.3M288.8 65.5l-1 1.4M371.2 65.4l.9 1.4"/>
<path d="M373 68.4a50.1 50.1 0 0 1 5.5 13.2M171.4 89a25.2 25.2 0 0 0-10.1 10.1M174.6 87.6l-1.6 .7M176.3 87a24.3 24.3 0 0 1 14.1 0M192.1 87.6l1.6 .6M195.3 89a24.4 24.4 0 0 1 10.1 10.1M280.4 86.9a50.9 50.9 0 0 0 0 14.3M281 83.4l-.3 1.7M379 83.4l.3 1.6M379.5 86.8a48.9 48.9 0 0 1 .1 14.4M159.3 104a25.3 25.3 0 0 0 0 14.2M159.9 119.8l.7 1.6"/>
<path d="M160.6 100.7l-.7 1.6M206.2 100.7l.6 1.5M206.8 119.8l-.6 1.6M207.4 103.9a24.3 24.3 0 0 1 0 14.2M280.7 103l.3 1.6M281.4 106.4a50.4 50.4 0 0 0 5.5 13.2M378.5 106.3a48.8 48.8 0 0 1-5.4 13.3M379.3 102.9l-.3 1.7M161.4 123a24.7 24.7 0 0 0 10 10.1M173 133.9l1.6 .6M190.5 135a24.8 24.8 0 0 1-14.2 .1M193.7 133.9l-1.5 .6"/>
<path d="M205.4 123a25.5 25.5 0 0 1-10 10.1M287.9 121.2l.9 1.4M289.8 124a52.9 52.9 0 0 0 10.2 10.2M301.4 135.2l1.4 .9M304.4 137.1a50.4 50.4 0 0 0 13.2 5.5M355.6 137.1a48.5 48.5 0 0 1-13.3 5.5M358.6 135.2l-1.5 .9M370.2 124a52 52 0 0 1-10.2 10.2M372.1 121.1l-.9 1.5M319.4 143l1.6 .3M322.8 143.6a47.1 47.1 0 0 0 14.4 0M340.6 143l-1.6 .3"/>
</g>
<g fill="none" stroke="#000" stroke-width=".28">
<path d="M284.6 79.8l-1.7 1.7M286.4 69.2a50.2 50.2 0 0 0-4 40.4M289.1 79.8l-9 9M295.3 78.1l-5.7 5.7M295.7 73.2l-5.7 5.8M300.2 73.2l-4 4M304.7 73.2l-5.8 5.8M308.3 74.1l-7.1 7.1M309.7 77.1l-7.7 7.7M313.4 78l-11.3 11.2M316.7 79.1l-14.5 14.6M322.2 78.1l-5.4 5.5"/>
<path d="M340.1 78.2l-3 3M350.1 77.2l-3.7 3.7M354.1 73.2l-2.5 2.5M358.6 73.2l-11.2 11.2M363 73.2l-14.8 14.9M367.1 73.7l-3.6 3.5M368.8 76.5l-4 3.9M370.4 79.3l-4.5 4.5M373.5 69.2a50.2 50.2 0 0 1 4.1 40.4M374.4 79.8l-4 4M295.3 82.5l-1.2 1.3M311.4 97.9l-9 9"/>
<path d="M311.7 93.1l-9.4 9.4M311.9 88.4l-9.6 9.7M323.1 81.8l-3 3M324.9 84.4l-2.8 2.8M340.1 82.7l-4.5 4.5M357.9 96.3l-8.8 8.9M358 91.8l-9.1 9.1M358 87.2l-9.4 9.4M358.3 82.5l-9.9 9.8M377.2 81.5l-3 3M378.8 84.4l-2.8 2.8M379.7 88l-1.6 1.6"/>
<path d="M310.7 112.1l-4.4 4.4M310.9 107.4l-8.3 8.3M311.2 102.6l-8.7 8.7M357.6 114.6l-1.9 1.9M357.7 110l-6.5 6.5M357.7 105.5l-8.2 8.2M357.8 100.9l-8.5 8.5"/>
</g>
<g fill="none" stroke="#000" stroke-width=".38">
<path d="M281.9 79.8l7.5-.1 3.7-6.1 .6-.4h72.7l.7 .4 3.6 6.1 7.4 .1M284.1 79.8l-.7 .5a15.5 15.5 0 0 1-2.8 5M286.4 69.2h87.1M308.1 73.2l.8 3.6 .4 .2 4.8 1.1M314.1 78.1h32M314.1 78.1l.1 1h5.8l.1-1M322.4 78.1l.7 .6M323.1 78.7h14M323.1 78.7v3.8M337.1 78.7v3.8M337.7 78.1l-.6 .6M340.1 78.1l.1 1"/>
<path d="M340.2 79.1h5.8M340.2 79.1l-.1 5.1a3.1 3.1 0 0 1-1.4 3M340.5 79.1l.6 4.4h-1M346 79.1l2.1 8.1M346.1 78.1l-.1 1M352 73.2l-.7 3.6-.4 .2-4.8 1.1M376 79.8l.8 .5a13.8 13.8 0 0 0 2.5 4.6M279.9 95.2h22.3M294.5 83.8l.5-.1 .3-.6v-5.1a1.22 1.22 0 0 1 2.1-.4l3.3 3a4.3 4.3 0 0 1 1.3 2.8l.6 33.1M302 83.8h-15.2l-.8 .5a19.4 19.4 0 0 1-6.1 7.1M312 87.2h36.1M312 87.2l-1.5 29.3 4.4 6"/>
<path d="M312 87.2l1-3.6h7.1a3.3 3.3 0 0 0 1.4 3.6M323.1 82.5h14M323.1 82.5l3 3.1M326.1 85.6h8M326.1 85.6v1.6M334.1 85.6v1.6M337.1 82.5l-3 3.1M340.1 83.6h.2M348.1 87.2l1.6 29.3-4.5 6M357.9 95.2h22.2M358.1 83.8h15.3l.7 .5a20.2 20.2 0 0 0 5.9 6.9M365.6 83.8l-.7-.4-.1-.3v-5.1a1.23 1.23 0 0 0-2.1-.4l-3.3 3a4 4 0 0 0-1.3 2.8l-.6 33.1"/>
<path d="M282.4 109.6h20.1M302.6 116.5l3 6h12a16 16 0 0 1 25 0h11.9l3-6M302.6 116.5h54.9M357.7 109.6h19.9"/>
</g>
<g fill="#000">
<circle cx="314.1" cy="78.1" r=".19"/>
<circle cx="340.5" cy="78.1" r=".19"/>
<circle cx="340.3" cy="83.6" r=".19"/>
</g>
<path d="M308.1 18.3l3.3-.6v1.1z" fill="#f00"/>
<path d="M348.8 17.7l3.2 .6-3.2 .5z" fill="none" stroke="#f00" stroke-width=".28"/>
<path d="M348.8 17.7l3.2 .6-3.2 .5z" fill="#f00"/>
<path d="M308.1 18.3h43.9M308.8 22.1v54.8M308.8 23.7l3.2-.5v1.1zM351.4 22.1v54.8" fill="none" stroke="#f00" stroke-width=".28"/>
<path d="M308.8 23.7l3.2-.5v1.1z" fill="#f00"/>
<path d="M348.1 23.2l3.3 .5-3.3 .6z" fill="none" stroke="#f00" stroke-width=".28"/>
<path d="M348.1 23.2l3.3 .5-3.3 .6z" fill="#f00"/>
<path d="M308.8 23.7h42.6M314.1 28.9v49.2M314.1 30.5l3.2-.6v1.1zM346.1 28.9v49.2" fill="none" stroke="#f00" stroke-width=".28"/>
<path d="M314.1 30.5l3.2-.6v1.1z" fill="#f00"/>
<path d="M342.8 29.9l3.3 .6-3.3 .5z" fill="none" stroke="#f00" stroke-width=".28"/>
<path d="M342.8 29.9l3.3 .6-3.3 .5z" fill="#f00"/>
<path d="M314.1 30.5h32M320.1 35.6v42.5M320.1 37.2l3.2-.5v1.1zM340.1 35.6v42.5" fill="none" stroke="#f00" stroke-width=".28"/>
<path d="M320.1 37.2l3.2-.5v1.1z" fill="#f00"/>
<path d="M336.8 36.7l3.3 .5-3.3 .6z" fill="none" stroke="#f00" stroke-width=".28"/>
<path d="M336.8 36.7l3.3 .5-3.3 .6z" fill="#f00"/>
<path d="M320.1 37.2h20M323.1 41.6v39M323.1 43.2l3.2-.5v1zM337.1 41.6v39" fill="none" stroke="#f00" stroke-width=".28"/>
<path d="M323.1 43.2l3.2-.5v1z" fill="#f00"/>
<path d="M333.8 42.7l3.3 .5-3.3 .5z" fill="none" stroke="#f00" stroke-width=".28"/>
<path d="M333.8 42.7l3.3 .5-3.3 .5z" fill="#f00"/>
<path d="M322.8 50l3.3 .5-3.3 .6zM323.1 43.2h14M326.1 48.9v37.5M334.1 48.9v37.5" fill="none" stroke="#f00" stroke-width=".28"/>
<path d="M322.8 50l3.3 .5-3.3 .6z" fill="#f00"/>
<path d="M334.1 50.5l3.2-.5v1.1z" fill="none" stroke="#f00" stroke-width=".28"/>
<path d="M334.1 50.5l3.2-.5v1.1z" fill="#f00"/>
<path d="M319.6 50.5h6.5M334.1 50.5h6.5M302 81.7v91.3M358.2 81.7v91.3M302 171.4l3.3-.6v1.1z" fill="none" stroke="#f00" stroke-width=".28"/>
<path d="M302 171.4l3.3-.6v1.1z" fill="#f00"/>
<path d="M354.9 170.8l3.3 .6-3.3 .5z" fill="none" stroke="#f00" stroke-width=".28"/>
<path d="M354.9 170.8l3.3 .6-3.3 .5z" fill="#f00"/>
<path d="M312 87.2v78.9M348.1 87.2v78.9M302 171.4h56.2M312 164.5l3.2-.6v1.1z" fill="none" stroke="#f00" stroke-width=".28"/>
<path d="M312 164.5l3.2-.6v1.1z" fill="#f00"/>
<path d="M344.9 163.9l3.2 .6-3.2 .5z" fill="none" stroke="#f00" stroke-width=".28"/>
<path d="M344.9 163.9l3.2 .6-3.2 .5z" fill="#f00"/>
<path d="M320.1 83.6v73M340.1 84.2v72.4M320.1 155l3.2-.6v1.1zM312 164.5h36.1" fill="none" stroke="#f00" stroke-width=".28"/>
<path d="M320.1 155l3.2-.6v1.1z" fill="#f00"/>
<path d="M336.8 154.4l3.3 .6-3.3 .5z" fill="none" stroke="#f00" stroke-width=".28"/>
<path d="M336.8 154.4l3.3 .6-3.3 .5z" fill="#f00"/>
<path d="M351.4 76.9h38.2M359.2 73.2h30.4M387.4 70h1.1l-.5 3.2zM320.1 155h20" fill="none" stroke="#f00" stroke-width=".28"/>
<path d="M387.4 70h1.1l-.5 3.2z" fill="#f00"/>
<path d="M388 76.9l.5 3.2h-1.1z" fill="none" stroke="#f00" stroke-width=".28"/>
<path d="M388 76.9l.5 3.2h-1.1z" fill="#f00"/>
<path d="M342.5 78.1h54.6M348.8 73.2h48.3M388 63.3v9.9M388 76.9v6.5M394.9 70h1.1l-.6 3.2z" fill="none" stroke="#f00" stroke-width=".28"/>
<path d="M394.9 70h1.1l-.6 3.2z" fill="#f00"/>
<path d="M395.4 78.1l.6 3.3h-1.1z" fill="none" stroke="#f00" stroke-width=".28"/>
<path d="M395.4 78.1l.6 3.3h-1.1z" fill="#f00"/>
<path d="M332.5 73.2h72.1M395.4 61.2v12M395.4 78.1v6.5M402.4 70h1.1l-.6 3.2zM330.1 82.5h74.5" fill="none" stroke="#f00" stroke-width=".28"/>
<path d="M402.4 70h1.1l-.6 3.2z" fill="#f00"/>
<path d="M402.9 82.5l.6 3.3h-1.1z" fill="none" stroke="#f00" stroke-width=".28"/>
<path d="M402.9 82.5l.6 3.3h-1.1z" fill="#f00"/>
<path d="M402.9 59.2v14M330.1 73.2h82M410.5 73.2l.5 3.3h-1.1zM330.1 85.6h82M402.9 82.5v6.5" fill="none" stroke="#f00" stroke-width=".28"/>
<path d="M410.5 73.2l.5 3.3h-1.1z" fill="#f00"/>
<path d="M409.9 82.3h1.1l-.5 3.3z" fill="none" stroke="#f00" stroke-width=".28"/>
<path d="M409.9 82.3h1.1l-.5 3.3z" fill="#f00"/>
<path d="M272.4 73.2h57.7M274 73.2l.6 3.3h-1.1zM410.5 73.2v12.4M272.4 87.2h57.7" fill="none" stroke="#f00" stroke-width=".28"/>
<path d="M274 73.2l.6 3.3h-1.1z" fill="#f00"/>
<path d="M273.5 83.9h1.1l-.6 3.3z" fill="none" stroke="#f00" stroke-width=".28"/>
<path d="M273.5 83.9h1.1l-.6 3.3z" fill="#f00"/>
<path d="M274 73.2v14M302 103.8l-12.2 2.6" fill="none" stroke="#f00" stroke-width=".28"/>
<path d="M298.7 104l3.3-.2-3.1 1.2z" fill="#f00"/>
<path d="M298.7 104l3.3-.2-3.1 1.2zM311.1 105.6l9.1 2.4" fill="none" stroke="#f00" stroke-width=".28"/>
<path d="M311.1 105.6l3.2 .3-.3 1z" fill="#f00"/>
<path d="M311.2 70.7l14.2 14.1M345.7 69.3l2.1 2.5-2.8-1.7zM348.9 70.7l-14.3 14.3M311.1 105.6l3.2 .3-.3 1z" fill="none" stroke="#f00" stroke-width=".28"/>
<path d="M345.7 69.3l2.1 2.5-2.8-1.7z" fill="#f00"/>
<path d="M314.5 69.3l.7 .8-2.8 1.7z" fill="none" stroke="#f00" stroke-width=".28"/>
<path d="M314.5 69.3l.7 .8-2.8 1.7z" fill="#f00"/>
<path d="M312.4 71.8a25 25 0 0 1 35.4 0" fill="none" stroke="#f00" stroke-width=".28"/>
<path d="M128.9 98a14.7 14.7 0 0 0 0 16.8M131.2 95.3l-1.2 1.2M149.5 94.2a14.7 14.7 0 0 0-16.9 0M150.9 95.3l1.2 1.2M153.2 97.9a14.6 14.6 0 0 1 0 16.9M130 116.2l1.2 1.2M132.6 118.5a14.7 14.7 0 0 0 16.9 0M152.1 116.2l-1.2 1.2M109.3 136.2a27.3 27.3 0 0 1-1 7.5M107.8 145.5l-.6 1.6" fill="none" stroke="#f00" stroke-width=".34"/>
<g fill="none" stroke="#000" stroke-width=".28">
<path d="M64.4 138.3l-1.5 1.7M68.9 138.3l-4.8 4.9M70.9 136.4l-.9 .9M73.1 120.8l-1.1 1M76.2 122.1l-5.3 5.2M77.9 124.9l-6.3 6.3M79.5 127.8l-8 8M79.7 136.6l-6.6 6.6M81.1 130.6l-12.5 12.6M84.9 131.4l-4 4M88 132.7l-3 3.1M89.6 135.7l-2.9 2.9"/>
<path d="M91.6 138.1l-2.8 2.8M104.9 120.8a29.6 29.6 0 0 1-9.4 40.4M79.7 141.1l-4.9 4.9M79.7 145.6l-4.8 4.8M79.7 150.1l-4.7 4.7M79.7 154.6l-4.1 4M79.7 159l-2.2 2.2M94.1 140.1l-2.9 2.9M97.1 141.6l-3 3.1M100.7 142.5l-3.4 3.4M105.2 142.5l-4.1 4.1M108.2 144l-2.5 2.4"/>
</g>
<path d="M75.3 120.8l.3 .1 6 10.4 27.3 .1M79.7 136.2h5.5M79.7 136.1l.4-.6 .4-.1 4.2 .1a20.4 20.4 0 0 0 18 11.2M79.7 136.2v24.2l-.1 .4-.7 .4M86.9 131.4l.6 .2a15.9 15.9 0 0 0 21.3 9.8M104.9 120.8h-32.6l-.3 .4v1l-.8 .7-.2 .6-.1 5.4 .7 1.7-.1 5.4-.4 .4-1 .1-.1 1.5-.4 .3h-6.8l.1 4.5 .4 .4h11.1M74.4 143.2l.3 .4 .3 13.8 2.1 3.7 18.4 .1M102.7 146.7h4.6M107.6 146l-3.1 .6-1.8 .1" fill="none" stroke="#000" stroke-width=".38"/>
<g fill="#000">
<circle cx="79.7" cy="136.2" r=".19"/>
<circle cx="74.4" cy="143.2" r=".19"/>
</g>
<circle cx="107.2" cy="147.1" r=".17" fill="#f00"/>
<g fill="none" stroke="#f00" stroke-width=".34">
<path d="M55.4 119.3a28.9 28.9 0 0 0-5.2 14.3M57.6 116.5l-1.1 1.3M72 107.6a29.1 29.1 0 0 0-13.2 7.6M75.3 106.9l-1.6 .3M77.1 106.7a28.9 28.9 0 0 1 15 2.6M93.7 110.1l1.5 .9M96.7 112a29.5 29.5 0 0 1 9.8 11.6M50.1 135.3v1.7M50.2 138.8a29 29 0 0 0 5.2 14.3M107.2 125.2l.6 1.6M108.3 128.6a28 28 0 0 1 1 7.6M56.5 154.5l1.1 1.3"/>
<path d="M58.8 157.1a29.5 29.5 0 0 0 13.2 7.6M106.5 148.7a29.5 29.5 0 0 1-9.8 11.7M73.7 165.1l1.7 .3M92.1 163a29.3 29.3 0 0 1-14.9 2.7M95.2 161.3l-1.4 .9"/>
</g>
<path d="M72 110.1v11.1M72 111.7l3.3-.5v1.1z" fill="none" stroke="#f00" stroke-width=".28"/>
<path d="M72 111.7l3.3-.5v1.1z" fill="#f00"/>
<path d="M71.6 102.6v28M71.6 104.2l3.2-.5v1.1zM72 111.7h11.2" fill="none" stroke="#f00" stroke-width=".28"/>
<path d="M71.6 104.2l3.2-.5v1.1z" fill="#f00"/>
<path d="M70.9 95.1v33.8M70.9 96.7l3.3-.5v1.1zM71.6 104.2h11.2" fill="none" stroke="#f00" stroke-width=".28"/>
<path d="M70.9 96.7l3.3-.5v1.1z" fill="#f00"/>
<path d="M70 87.8v48.9M70 89.4l3.3-.5v1.1zM70.9 96.7h11.3" fill="none" stroke="#f00" stroke-width=".28"/>
<path d="M70 89.4l3.3-.5v1.1z" fill="#f00"/>
<path d="M62.8 80v58.3M62.8 81.6l3.3-.5v1.1zM70 89.4h11.4" fill="none" stroke="#f00" stroke-width=".28"/>
<path d="M62.8 81.6l3.3-.5v1.1z" fill="#f00"/>
<path d="M62.8 81.6h12.1M51.6 117.5h1.1l-.6 3.3zM50.5 120.8h30.3M50.5 122.2h21.5" fill="none" stroke="#f00" stroke-width=".28"/>
<path d="M51.6 117.5h1.1l-.6 3.3z" fill="#f00"/>
<path d="M52.1 122.2l.6 3.2h-1.1z" fill="none" stroke="#f00" stroke-width=".28"/>
<path d="M52.1 122.2l.6 3.2h-1.1z" fill="#f00"/>
<path d="M41.8 117.5h1.1l-.5 3.3zM52.1 108.8v12M40.7 120.8h40.1M40.7 123.1h30.3M52.1 122.2v6.5" fill="none" stroke="#f00" stroke-width=".28"/>
<path d="M41.8 117.5h1.1l-.5 3.3z" fill="#f00"/>
<path d="M42.4 123.1l.5 3.3h-1.1z" fill="none" stroke="#f00" stroke-width=".28"/>
<path d="M42.4 123.1l.5 3.3h-1.1z" fill="#f00"/>
<path d="M36.6 117.5h1.1l-.6 3.3zM42.4 110.7v10.1M35.5 120.8h47.4M35.5 129.2h35.4M42.4 123.1v6.6" fill="none" stroke="#f00" stroke-width=".28"/>
<path d="M36.6 117.5h1.1l-.6 3.3z" fill="#f00"/>
<path d="M37.1 129.2l.6 3.2h-1.1z" fill="none" stroke="#f00" stroke-width=".28"/>
<path d="M37.1 129.2l.6 3.2h-1.1z" fill="#f00"/>
<path d="M37.1 114.3v6.5M28 120.8h56.5M28 136.4h42.8M29.6 120.8l.5 3.2h-1zM37.1 129.2v6.5" fill="none" stroke="#f00" stroke-width=".28"/>
<path d="M29.6 120.8l.5 3.2h-1z" fill="#f00"/>
<path d="M29.1 133.1h1l-.5 3.3z" fill="none" stroke="#f00" stroke-width=".28"/>
<path d="M29.1 133.1h1l-.5 3.3z" fill="#f00"/>
<path d="M20.5 120.8h72.2M20.5 138.3h45.7M22.1 120.8l.5 3.2h-1zM29.6 120.8v15.6" fill="none" stroke="#f00" stroke-width=".28"/>
<path d="M22.1 120.8l.5 3.2h-1z" fill="#f00"/>
<path d="M21.6 135.1h1l-.5 3.2z" fill="none" stroke="#f00" stroke-width=".28"/>
<path d="M21.6 135.1h1l-.5 3.2z" fill="#f00"/>
<path d="M22.1 120.8v17.5M46 138.3h21.3M47.1 135.1h1.1l-.5 3.2zM46 143.2h17.3" fill="none" stroke="#f00" stroke-width=".28"/>
<path d="M47.1 135.1h1.1l-.5 3.2z" fill="#f00"/>
<path d="M47.7 143.2l.5 3.2h-1.1z" fill="none" stroke="#f00" stroke-width=".28"/>
<path d="M47.7 143.2l.5 3.2h-1.1z" fill="#f00"/>
<path d="M47.7 131.9v6.4M47.7 143.2v11.4M53.5 143.2h9.8M55.2 143.2l.5 3.2h-1.1zM53.5 161.2h24.7" fill="none" stroke="#f00" stroke-width=".28"/>
<path d="M55.2 143.2l.5 3.2h-1.1z" fill="#f00"/>
<path d="M54.6 157.9h1.1l-.5 3.3z" fill="none" stroke="#f00" stroke-width=".28"/>
<path d="M54.6 157.9h1.1l-.5 3.3z" fill="#f00"/>
<path d="M55.2 143.2v18M65.4 157.6h9.6M65.4 161.2h15.3M67 161.2l.6 3.2h-1.1z" fill="none" stroke="#f00" stroke-width=".28"/>
<path d="M67 161.2l.6 3.2h-1.1z" fill="#f00"/>
<path d="M66.5 154.3h1.1l-.6 3.3z" fill="none" stroke="#f00" stroke-width=".28"/>
<path d="M66.5 154.3h1.1l-.6 3.3z" fill="#f00"/>
<path d="M67 148.1v9.5M75 157.4v30.9M67 161.2v6.5M75 186.7l3.3-.5v1z" fill="none" stroke="#f00" stroke-width=".28"/>
<path d="M75 186.7l3.3-.5v1z" fill="#f00"/>
<path d="M77.1 161.2v19.3M77.1 178.9l3.2-.6v1.1zM75 186.7h10.8" fill="none" stroke="#f00" stroke-width=".28"/>
<path d="M77.1 178.9l3.2-.6v1.1z" fill="#f00"/>
<path d="M77.1 178.9h24.1M79.7 160.4v13.2M79.7 171.9l3.2-.5v1.1z" fill="none" stroke="#f00" stroke-width=".28"/>
<path d="M79.7 171.9l3.2-.5v1.1z" fill="#f00"/>
<path d="M79.7 171.9h11.6M157.1 197.4h1.1l-.5 3.2zM156 200.6h21.1M156 203.6h21.1" fill="none" stroke="#f00" stroke-width=".28"/>
<path d="M157.1 197.4h1.1l-.5 3.2z" fill="#f00"/>
<path d="M157.7 203.6l.5 3.2h-1.1z" fill="none" stroke="#f00" stroke-width=".28"/>
<path d="M157.7 203.6l.5 3.2h-1.1z" fill="#f00"/>
<path d="M157.7 190.6v10M157.7 203.6v6.5M185.3 208.3l11.4 19.7M187.9 206.8l11.4 19.8M192.8 227.8l3.1-1.1-2.6 2.1z" fill="none" stroke="#f00" stroke-width=".28"/>
<path d="M192.8 227.8l3.1-1.1-2.6 2.1z" fill="#f00"/>
<path d="M198.5 225.2l2.5-2.1 .5 .9z" fill="none" stroke="#f00" stroke-width=".28"/>
<path d="M198.5 225.2l2.5-2.1 .5 .9z" fill="#f00"/>
<path d="M195.5 178.2l-10.2 17.7M198.1 179.7l-10.2 17.7M197.3 181.1l3.1 1.1-.6 1zM195.9 226.7l-5.7 3.2M206.8 220.3l-8.3 4.9" fill="none" stroke="#f00" stroke-width=".28"/>
<path d="M197.3 181.1l3.1 1.1-.6 1z" fill="#f00"/>
<path d="M192.1 177.5l2.6 2.1-3.1-1.2z" fill="none" stroke="#f00" stroke-width=".28"/>
<path d="M192.1 177.5l2.6 2.1-3.1-1.2z" fill="#f00"/>
<path d="M186 174.6l8.7 5M193.2 188.2l-4.6 7.9M197.3 181.1l5.6 3.3M188.6 208.1l4.6 7.9M194.7 212.3l.6 .8-2.9 1.5z" fill="none" stroke="#f00" stroke-width=".28"/>
<path d="M194.7 212.3l.6 .8-2.9 1.5z" fill="#f00"/>
<path d="M192.4 189.6l2.9 1.5-.6 .8z" fill="none" stroke="#f00" stroke-width=".28"/>
<path d="M192.4 189.6l2.9 1.5-.6 .8z" fill="#f00"/>
<path d="M192.4 189.6a14.5 14.5 0 0 1 0 25M167 203.6h8.6M168.6 203.6l.9 3.2-1.1 .1zM186 209.6l4.3 7.5" fill="none" stroke="#f00" stroke-width=".28"/>
<path d="M168.6 203.6l.9 3.2-1.1 .1z" fill="#f00"/>
<path d="M186.3 216.5l3.2-.9-2.7 1.9z" fill="none" stroke="#f00" stroke-width=".28"/>
<path d="M186.3 216.5l3.2-.9-2.7 1.9z" fill="#f00"/>
<path d="M337.3 118.2l-7.2 14.3M337.3 118.2l-1 3.2-.9-.5zM168.6 203.6a13.9 13.9 0 0 0 20.9 12" fill="none" stroke="#f00" stroke-width=".28"/>
<path d="M337.3 118.2l-1 3.2-.9-.5z" fill="#f00"/>
<path d="M217 109.1l4.9 13M217 109.1l1.7 2.9-1 .4z" fill="none" stroke="#f00" stroke-width=".28"/>
<path d="M217 109.1l1.7 2.9-1 .4z" fill="#f00"/>
<path d="M82.4 135.4h35.8M94.5 131.4h23.7M116 128.1h1.1l-.5 3.3z" fill="none" stroke="#f00" stroke-width=".28"/>
<path d="M116 128.1h1.1l-.5 3.3z" fill="#f00"/>
<path d="M116.6 135.4l.5 3.2h-1.1z" fill="none" stroke="#f00" stroke-width=".28"/>
<path d="M116.6 135.4l.5 3.2h-1.1z" fill="#f00"/>
<path d="M116.6 124.9v6.5M116.6 135.4v6.5" fill="none" stroke="#f00" stroke-width=".28"/>
<g font-size="7" fill="#f00">
<text x="372.1" y="21.6">DETALLE B</text>
<text x="386.2" y="29.1">4:1</text>
<text x="91.5" y="37">CORTE A-A</text>
<text x="18.3" y="80.2">DETALLE C</text>
<text x="32.5" y="87.8">4:1</text>
<text x="124.4" y="121.7">C</text>
<text x="205" y="133.1">B</text>
<text x="112.3" y="230.6">A</text>
<text x="252.1" y="230.6">A</text>
</g>
<g font-size="5.6" fill="#00f">
<text x="276.2" y="274.4">TAPA INFERIOR AIRLESS T-22</text>
<text x="302.8" y="282">2020 / 0 / 0</text>
</g>
<g font-size="5" fill="#f00">
<text x="324.6" y="17.5">O 11</text>
<text x="175.3" y="23.6">O 50,8</text>
<text x="321.4" y="22.9">O 10,65</text>
<text x="325.9" y="29.7">O 8</text>
<text x="174.8" y="34.7">O 47,2</text>
<text x="174.7" y="40.2">O 46,75</text>
<text x="325.9" y="36.4">O 5</text>
<text x="176" y="46.9">O 46,4</text>
<text x="324" y="42.4">O 3,5</text>
<text x="325.9" y="49.7">O 2</text>
<text x="176.2" y="54.2">O 46,2</text>
<text x="176.2" y="60.3">O 41,4</text>
<text x="176" y="66.6">O 38,5</text>
<text x="176" y="72.2">O 23,3</text>
<text x="67.6" y="80.8">O 50,8</text>
<text x="176" y="78.4">O 20,3</text>
<text x="74.1" y="88.6">O 47,2</text>
<text x="176" y="84.8">O 18,4</text>
<text x="73.6" y="95.9">O 46,75</text>
<text x="177.9" y="90.8">O 11</text>
<text x="75.6" y="103.4">O 46,4</text>
<text x="75.9" y="110.9">O 46,2</text>
<text x="177.9" y="132.2">O 14</text>
<text x="325.9" y="154.2">O 5</text>
<text x="325.9" y="163.7">O 9</text>
<text x="84.1" y="171.1">O 42,4</text>
<text x="324.6" y="170.5">O 14</text>
<text x="83.8" y="178.1">O 43,7</text>
<text x="78.6" y="185.9">O 44,7</text>
</g>
<text font-size="4.9" fill="#00f" x="236" y="281">2:1</text>
<g font-size="4.5" fill="#f00">
<text x="326.6" y="63.7">90°</text>
<text x="387.2" y="70.9" transform="rotate(-90 387.2 70.9)">0,9</text>
<text x="394.6" y="71.2" transform="rotate(-90 394.6 71.2)">1,23</text>
<text x="402.1" y="69.2" transform="rotate(-90 402.1 69.2)">2,33</text>
<text x="273.2" y="83.4" transform="rotate(-90 273.2 83.4)">3,5</text>
<text x="409.6" y="82.6" transform="rotate(-90 409.6 82.6)">3,1</text>
<text x="116.3" y="107.4" transform="rotate(-90 116.3 107.4)">5,6</text>
<text x="124.3" y="106.2" transform="rotate(-90 124.3 106.2)">4,4</text>
<text x="284.8" y="108">1v</text>
<text x="219.6" y="113.5" transform="rotate(69 219.6 113.5)">R 4</text>
<text x="244.2" y="108.3" transform="rotate(-90 244.2 108.3)">6,5</text>
<text x="252.2" y="113.2" transform="rotate(-90 252.2 113.2)">10,1</text>
<text x="321.3" y="109.6">3v</text>
<text x="41.6" y="118.2" transform="rotate(-90 41.6 118.2)">0,6</text>
<text x="51.3" y="118.8" transform="rotate(-90 51.3 118.8)">0,35</text>
<text x="261.9" y="116.4" transform="rotate(-90 261.9 116.4)">13,3</text>
<text x="28.8" y="131.7" transform="rotate(-90 28.8 131.7)">3,9</text>
<text x="36.3" y="128.1" transform="rotate(-90 36.3 128.1)">2,1</text>
<text x="331.2" y="128.5" transform="rotate(-63 331.2 128.5)">R 4</text>
<text x="21.3" y="132.8" transform="rotate(-90 21.3 132.8)">4,4</text>
<text x="115.8" y="134.7" transform="rotate(-90 115.8 134.7)">1</text>
<text x="46.9" y="153.4" transform="rotate(-90 46.9 153.4)">1,2</text>
<text x="54.4" y="155.4" transform="rotate(-90 54.4 155.4)">4,5</text>
<text x="66.2" y="155.6" transform="rotate(-90 66.2 155.6)">0,9</text>
<text x="187.4" y="174.5" transform="rotate(30 187.4 174.5)">1,5</text>
<text x="156.8" y="198.1" transform="rotate(-90 156.8 198.1)">1,5</text>
<text x="198.4" y="206.7" transform="rotate(-91 198.4 206.7)">120°</text>
<text x="172.2" y="212.3" transform="rotate(29 172.2 212.3)">120°</text>
<text x="199.9" y="223.4" transform="rotate(-30 199.9 223.4)">1,5</text>
</g>
<g font-size="4.2" fill="#f00">
<text x="235.5" y="272.9">Esc.</text>
<text x="244.5" y="272.9">Tol.</text>
</g>
<text font-size="4.2" fill="#00f" x="244" y="280.8">±0.2</text>
<g font-size="2.9" fill="#f00">
<text x="297.7" y="243">MODIFICACIÓN</text>
<text x="391.7" y="243.1">INFORME</text>
<text x="241.4" y="247.1">VERSIÓN</text>
<text x="265.2" y="247">FECHA</text>
<text x="321.8" y="247">OPERACIÓN</text>
<text x="393.6" y="247">SI / NO</text>
</g>
<g font-size="2.8" fill="#00f">
<text x="371.7" y="219.5">-</text>
<text x="400.8" y="218.3">-</text>
<text x="263.7" y="263">E.V.</text>
<text x="285.5" y="262.9">25/08/2021</text>
<text x="336.9" y="263">1.9%</text>
<text x="338.2" y="259">PP</text>
<text x="393.3" y="259">M-2020</text>
<text x="397.5" y="262.9">2</text>
<text x="265.4" y="267">--</text>
<text x="291.7" y="266.9">--</text>
<text x="336.3" y="267">4,8 g.</text>
<text x="397.2" y="267.1">--</text>
</g>
<g font-size="2.8" fill="#f00">
<text x="235.9" y="262.9">Dibujado</text>
<text x="263" y="259.1">Nombre</text>
<text x="288.7" y="258.8">Fecha</text>
<text x="305.7" y="258.9">Material figura</text>
<text x="305.7" y="262.8">Contracción</text>
<text x="356.3" y="259">Nº de molde</text>
<text x="356.3" y="262.9">Cantidad de figuras</text>
<text x="235.9" y="266.9">Comprobado</text>
<text x="305.7" y="267">Peso figura</text>
<text x="356.3" y="267">Referencia cliente</text>
<text x="244.3" y="286.4">Ref. CAD:2020-0-0_PZA_PLASTICO_20210825_TAPA_INF_AIRLESS_(PP).dft</text>
</g>
<text font-size="2.8" x="235" y="286.5">DinA</text>
<text font-size="1.7" x="316.1" y="286.8">3</text>
</svg>
